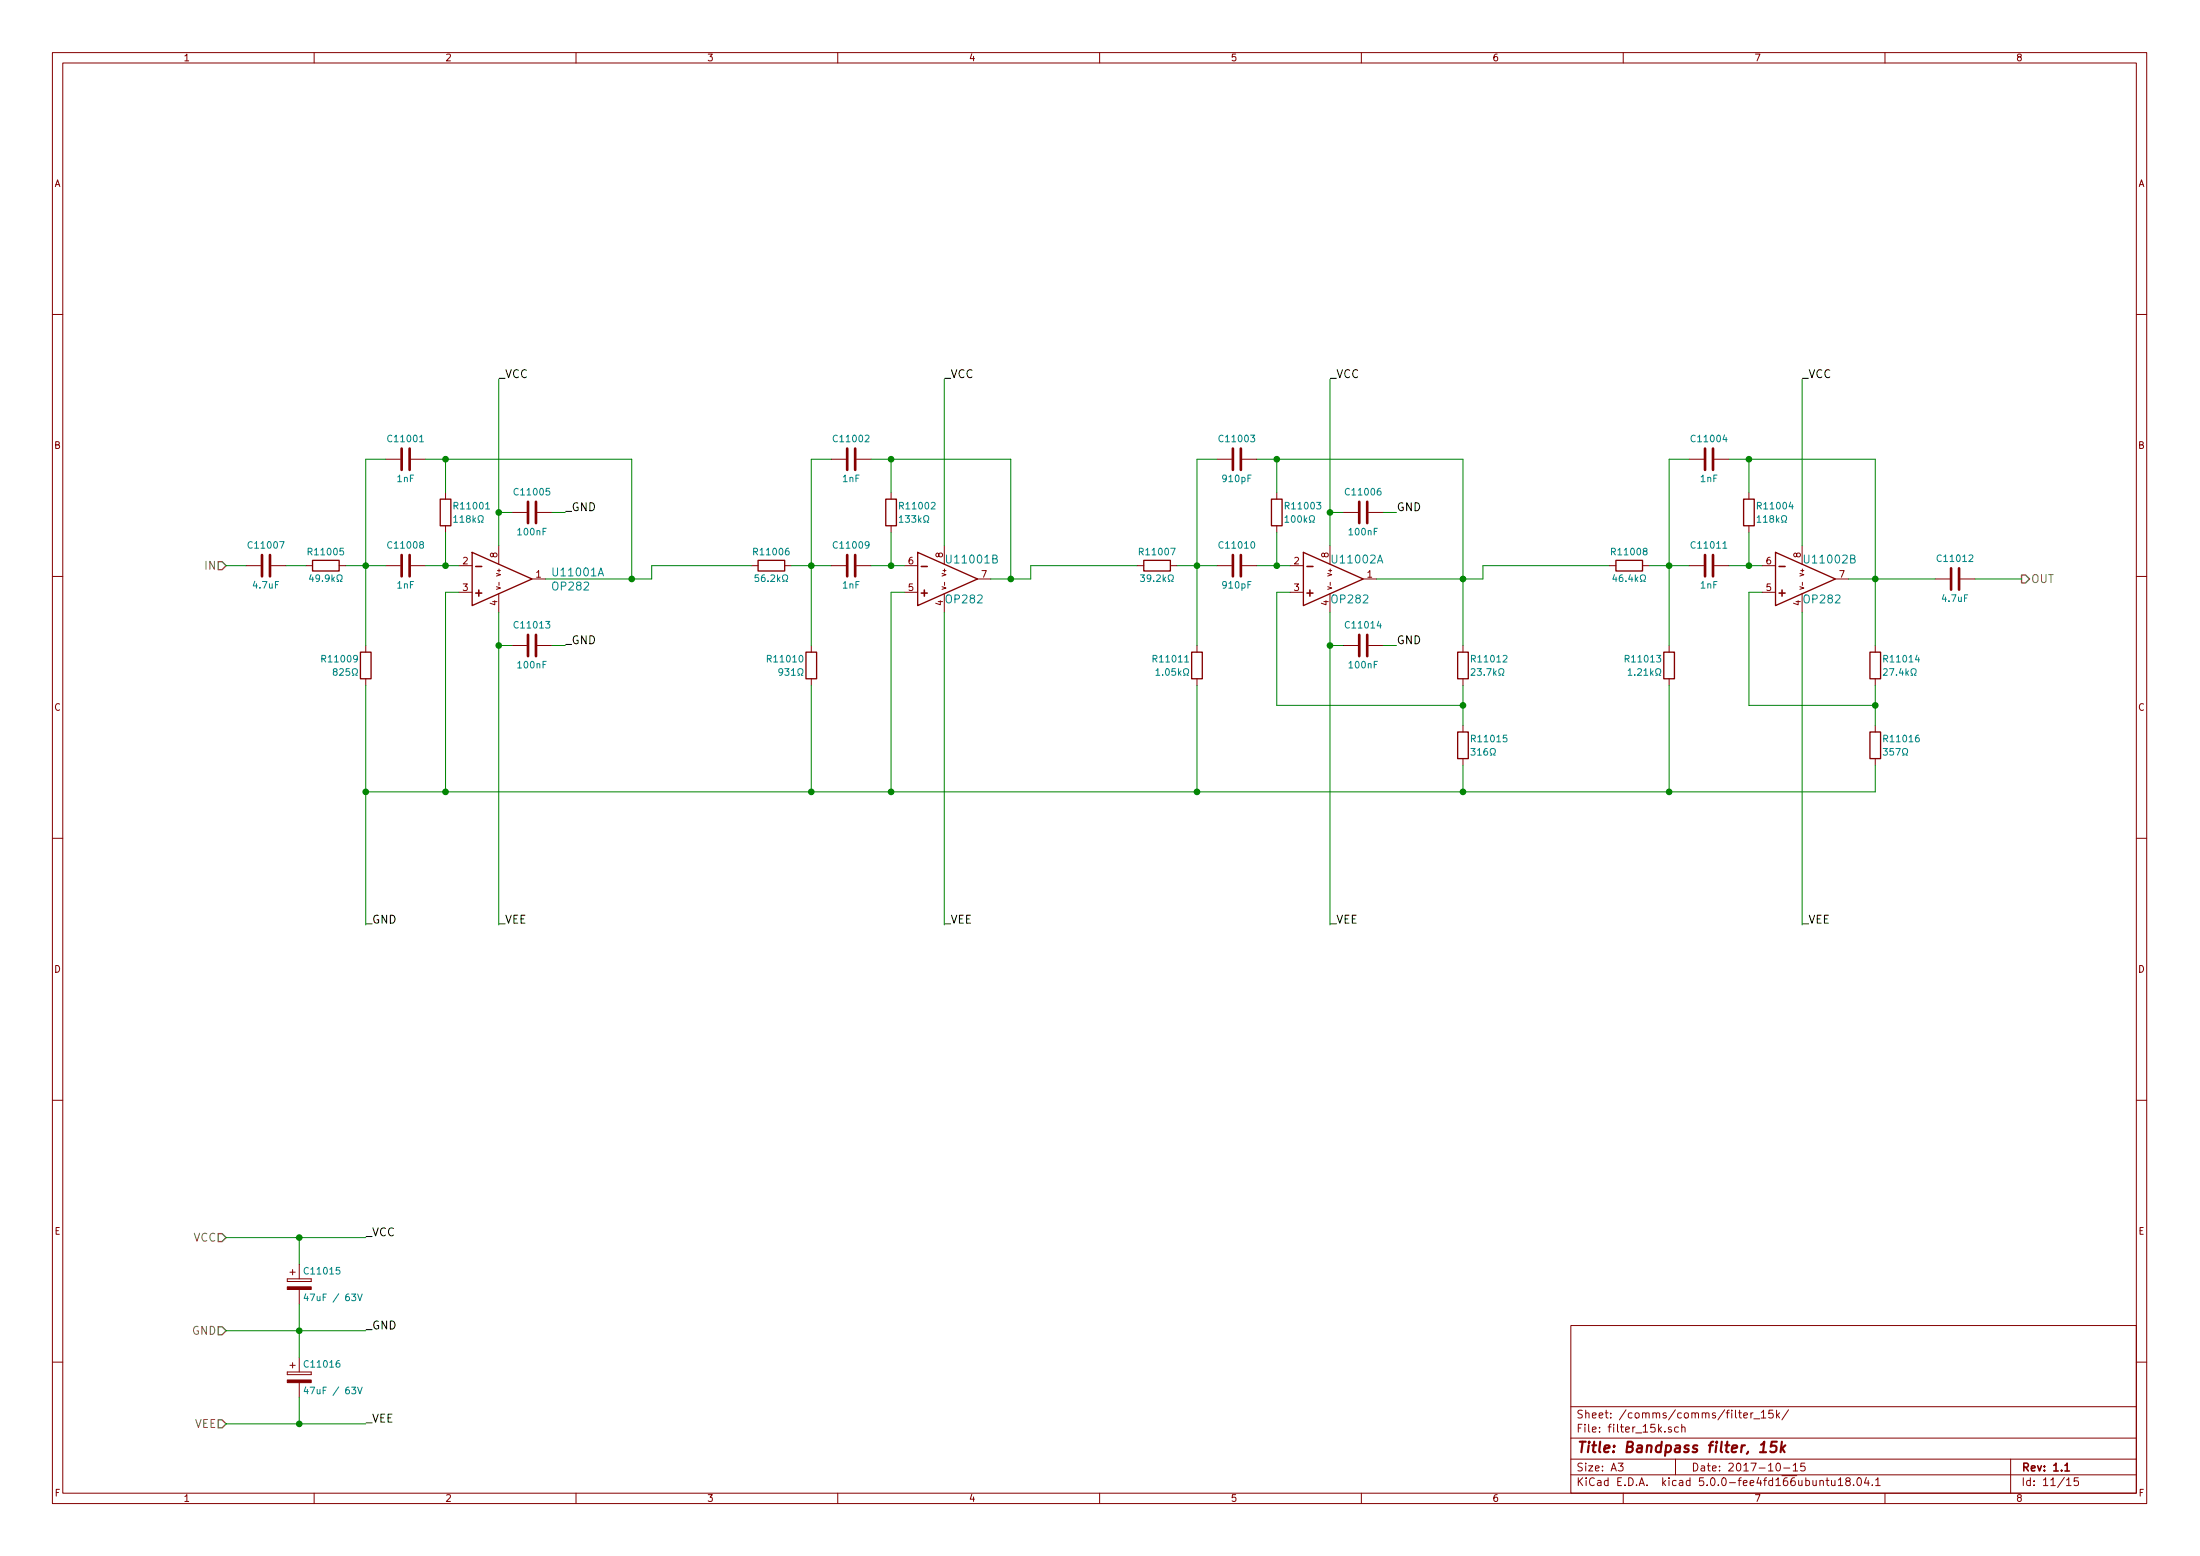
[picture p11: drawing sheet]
<svg xmlns="http://www.w3.org/2000/svg" width="420mm" height="297mm" viewBox="0 0 420 297" stroke-linecap="round" stroke-linejoin="round" font-family="sans-serif">
<g fill="none" stroke="#840000" stroke-width=".19">
<path d="M10 10h400v277h-400zM12 12h396v273.1h-396zM60 10v2M110 10v2M160 10v2M210 10v2M260 10v2M310 10v2M360 10v2M10 60h2M408 60h2M73.7 87.7h2.8"/>
<path d="M78.5 87.7h2.8M85.1 94v1.3M97.8 97.8h2.8M102.6 97.8h2.8M158.7 87.7h2.8M163.6 87.7h2.8M170.2 94v1.3M232.4 87.7h2.8M237.2 87.7h2.8M243.8 94v1.3M256.5 97.8h2.8M261.4 97.8h2.8"/>
<path d="M322.6 87.7h2.8M327.4 87.7h2.8M334 94v1.3M10 110h2M47 108h2.8M51.8 108h2.8M58.4 108h1.3M64.8 108h1.2M73.7 108h2.8M78.5 108h2.8M85.1 100.4v1.2M87.6 108h2.6"/>
<path d="M87.6 113.1h2.6M95.2 104.2v3.5M95.2 113.3v3.6M101.6 110.5h2.5M143.5 108h1.3M149.9 108h1.2M158.7 108h2.8M163.6 108h2.8M170.2 100.4v1.2M172.7 108h2.6M172.7 113.1h2.6M180.3 104.2v3.5"/>
<path d="M180.3 113.3v3.6M186.7 110.5h2.5M217.2 108h1.2M223.5 108h1.3M232.4 108h2.8M237.2 108h2.8M243.8 100.4v1.2M246.4 108h2.5M246.4 113.1h2.5M254 104.2v3.5M254 113.3v3.6M260.3 110.5h2.6"/>
<path d="M307.3 108h1.3M313.7 108h1.3M322.6 108h2.8M327.4 108h2.8M334 100.4v1.2M336.5 108h2.6M336.5 113.1h2.6M344.2 104.2v3.5M344.2 113.3v3.6M350.5 110.5h2.6M369.6 110.5h2.8M374.4 110.5h2.8"/>
<path d="M408 110h2M69.8 123.2v1.3M69.8 129.6v1.2M97.8 123.2h2.8M102.6 123.2h2.8M154.9 123.2v1.3M154.9 129.6v1.2M228.6 123.2v1.3M228.6 129.6v1.2M256.5 123.2h2.8M261.4 123.2h2.8M279.4 123.2v1.3"/>
<path d="M279.4 129.6v1.2M279.4 138.5v1.2M318.8 123.2v1.3M318.8 129.6v1.2M358.1 123.2v1.3M358.1 129.6v1.2M358.1 138.5v1.2M279.4 144.8v1.3M358.1 144.8v1.3M10 160h2M408 160h2M10 210h2"/>
<path d="M408 210h2M54.9 244.1v.5zM54.9 244.6h4.5zM54.9 244.1h4.5zM55.4 242.9h1M55.9 242.4v1M57.1 241.3v2.8M57.1 246.2v2.8M57.1 259.1v2.8M59.4 244.1v.5zM300 253h108v32.1h-108zM10 260h2"/>
<path d="M54.9 261.9v.5zM54.9 262.4h4.5zM54.9 261.9h4.5zM55.4 260.6h1M55.9 260.1v1M57.1 263.9v2.8M59.4 261.9v.5zM300 278.5h108M300 274.5h108M300 268.5h108M309 279.3h1l-.5 .6 .4 .1v.7l-.2 .1-.7-.1M319.2 272.5l-.4-.1-.2 .2 .1 .2 .5 .2v.3h-.6"/>
<path d="M320 278.5v3M320.5 272.5l-.4-.1-.3 .3 .1 .6 .2 .1 .4-.1M321.2 272.5l.2-.1 .3 .1 .1 .9M321.2 271.9v1.5M333 270.2l.7-.1v-.3l-.5-.1-.2 .2 .1 .7h.6M334.4 269.7v1M334.8 269.7l-.4 .1v.2M334.9 270.9h1.2M336.4 269.6l.4-.4v1.5M336.4 270.7h.8M338.6 269.2h-.7l-.1 .7 .2-.1h.5l.2 .3-.1 .5-.2 .1-.6-.1M339.3 269.2v1.5"/>
<path d="M339.3 279.5l.2-.2a.86 .86 0 0 1 .2 1.5 .79 .79 0 0 1-.4-1.3zM339.4 270.1l.5 .6M339.9 269.7l-.6 .6M341.6 269.1l-1.3 2M342.5 279.7l.4-.4v1.5M344.7 279.3h-.7l-.1 .7 .2-.1h.5l.2 .3-.1 .5-.3 .1-.5-.1M384 278.5v6.6M408 260h2M60 285.1v1.9M110 285.1v1.9M160 285.1v1.9M210 285.1v1.9"/>
<path d="M260 285.1v1.9M300 281.5h108M310 285.1v1.9M340.7 280.2h1.1M342.5 280.8h.8M347.6 282.7a.37 .37 0 0 1 .6 .1v.8M348.7 282.6h.6M348.9 282.1v1.3l.4 .2M349.8 282.6v.8a.39 .39 0 0 0 .6 .1M350.4 282.6v1M351.1 282.5l.4-.4v1.5M351.1 283.6h.8"/>
<path d="M352.8 282.7l-.3-.2 .1-.2 .2-.2 .4 .1 .2 .2-.1 .2-.5 .1-.3 .3 .1 .5 .2 .1h.3l.3-.3v-.3l-.3-.3M354 283.5v.1M354.8 282.3l.2-.2a.86 .86 0 0 1 .1 1.5 .79 .79 0 0 1-.3-1.3zM356.4 282l-.3 1.1h.9M356.8 282.6v1M357.6 283.5v.1M358.2 282.5l.4-.4v1.5M358.2 283.6h.9M360 285.1v1.9M394.7 282.5l.4-.4v1.5M394.7 283.6h.8M396.9 282.1h-.7l-.1 .7 .2-.1h.5l.2 .3-.1 .5-.2 .1-.6-.1"/>
</g>
<path d="M394.4 279.7l.4-.4v1.5M394.4 280.8h.8" fill="none" stroke="#840000" stroke-width=".3"/>
<path d="M336.1 277.2h1.2M336.3 275.8l.7-.6-.3 2M339.3 275.2h-.9l-.2 1 .3-.2 .6 .1 .2 .3-.2 .6-.3 .2h-.5l-.2-.2M340.3 275.2l-.2 2M340.3 276.5l.5 .7M341 275.9l-.9 .8" fill="none" stroke="#840000" stroke-width=".41"/>
<g fill="none" stroke="#840000" stroke-width=".51">
<path d="M76.7 85.6v4.1M78.2 85.6v4.1M100.8 95.8v4.1M102.4 95.8v4.1M161.8 85.6v4.1M163.3 85.6v4.1M235.5 85.6v4.1M237 85.6v4.1M259.6 95.8v4.1M261.1 95.8v4.1M325.6 85.6v4.1M327.2 85.6v4.1"/>
<path d="M50 106v4M51.6 106v4M76.7 106v4M78.2 106v4M161.8 106v4M163.3 106v4M235.5 106v4M237 106v4M325.6 106v4M327.2 106v4M372.6 108.5v4.1M374.1 108.5v4.1"/>
<path d="M100.8 121.2v4.1M102.4 121.2v4.1M259.6 121.2v4.1M261.1 121.2v4.1"/>
</g>
<g fill="none" stroke="#840000" stroke-width=".25">
<path d="M84.1 95.3h2v5.1h-2zM169.2 95.3h2v5.1h-2zM242.8 95.3h2.1v5.1h-2.1zM333 95.3h2v5.1h-2zM59.7 107h5.1v2h-5.1zM90.2 105.4l11.4 5.1-11.4 5.1zM144.8 107h5.1v2h-5.1zM175.3 105.4l11.4 5.1-11.4 5.1zM218.4 107h5.1v2h-5.1zM248.9 105.4l11.4 5.1-11.4 5.1zM308.6 107h5.1v2h-5.1zM339.1 105.4l11.4 5.1-11.4 5.1z"/>
<path d="M68.8 124.5h2.1v5.1h-2.1zM153.9 124.5h2.1v5.1h-2.1zM227.6 124.5h2v5.1h-2zM278.4 124.5h2v5.1h-2zM278.4 139.7h2v5.1h-2zM317.8 124.5h2v5.1h-2zM357.1 124.5h2.1v5.1h-2.1zM357.1 139.7h2.1v5.1h-2.1z"/>
</g>
<g fill="none" stroke="#008484" stroke-width=".19">
<path d="M80.1 84.3h.8M86.7 98.8l.3-.4v1.3M86.7 99.7h.7M91.3 99.7h.3v-.2a.55 .55 0 0 1-.2-.9 .55 .55 0 0 1 .8 0l.1 .2a.53 .53 0 0 1-.3 .7v.2h.3M92.8 97.2h.7M171.8 98.8l.3-.4v1.3M171.8 99.7h.7M176.4 99.7h.3v-.2a.55 .55 0 0 1-.2-.9 .55 .55 0 0 1 .8 0l.1 .2a.53 .53 0 0 1-.3 .7v.2h.3M245.4 98.8l.4-.4v1.3M245.4 99.7h.7M250.1 99.7h.3v-.2a.55 .55 0 0 1-.3-.9 .55 .55 0 0 1 .9 0v.2a.53 .53 0 0 1-.3 .7v.2h.3M335.6 98.8l.3-.4v1.3"/>
<path d="M335.6 99.7h.7M340.2 99.7h.3v-.2a.55 .55 0 0 1-.2-.9 .55 .55 0 0 1 .8 0l.1 .2a.53 .53 0 0 1-.3 .7v.2h.3M59.4 109.7l-.3 .9h.8M64.4 111h.3v-.2a.54 .54 0 0 1-.3-.8 .54 .54 0 0 1 .8-.2l.1 .3a.53 .53 0 0 1-.3 .7v.2h.3M144.9 109.7h-.7v.6l.2-.1 .4 .1 .1 .6-.2 .1-.5-.1M149.5 111h.3v-.2a.54 .54 0 0 1-.3-.8 .54 .54 0 0 1 .7-.2l.2 .3a.53 .53 0 0 1-.3 .7v.2h.3M217.8 109.7h.8l-.4 .5 .3 .1v.7h-.5l-.2-.1M223.1 111h.3v-.2a.54 .54 0 0 1-.3-.8 .54 .54 0 0 1 .8-.2l.2 .3a.53 .53 0 0 1-.3 .7v.2h.3M308.3 109.7l-.3 .9h.8M313.3 111h.3v-.2a.54 .54 0 0 1-.3-.8 .54 .54 0 0 1 .8-.2l.1 .3a.53 .53 0 0 1-.3 .7v.2h.3M329.1 104.7h.7M63.9 128.2l-.2-.1v-.3l.4-.2 .3 .3-.1 .2-.5 .2-.1 .1v.4l.2 .1h.4l.1-.2v-.3l-.3-.2"/>
<path d="M67.3 128.9h.3v-.2a.54 .54 0 0 1-.3-.8 .54 .54 0 0 1 .8-.2l.1 .3a.53 .53 0 0 1-.3 .7v.2h.3M149.5 128.2l-.3 .2h-.3l-.2-.2 .2-.5 .3-.1 .2 .2a.84 .84 0 0 1-.3 1.1h-.2M152.4 128.9h.3v-.2a.54 .54 0 0 1-.3-.8 .54 .54 0 0 1 .8-.2l.1 .3a.53 .53 0 0 1-.3 .7v.2h.3M220.8 128l.3-.4v1.3M220.8 128.9h.7M226 128.9h.3v-.2a.54 .54 0 0 1-.2-.8 .54 .54 0 0 1 .7-.2l.2 .3a.53 .53 0 0 1-.3 .7v.2h.3M226.3 126.4h.7M281 127.8l.5-.2 .2 .4-.8 .9h.8M286.2 128.9h.3v-.2a.54 .54 0 0 1-.2-.8 .54 .54 0 0 1 .7-.2l.2 .3a.53 .53 0 0 1-.3 .7v.2h.3M310.9 128l.4-.4v1.3M310.9 128.9h.8M316.2 128.9h.3v-.2a.54 .54 0 0 1-.3-.8 .54 .54 0 0 1 .8-.2l.2 .3a.53 .53 0 0 1-.3 .7v.2h.3"/>
<path d="M359.7 127.8l.5-.2 .2 .4-.7 .9h.7M365 128.9h.3v-.2a.54 .54 0 0 1-.3-.8 .54 .54 0 0 1 .8-.2l.1 .3a.53 .53 0 0 1-.3 .7v.2h.3M280.9 142.9h.8l-.4 .5 .3 .1 .1 .4-.2 .3-.6-.2M284.6 144.2h.3v-.3a.54 .54 0 0 1-.3-.7 .54 .54 0 0 1 .8-.2l.2 .2a.53 .53 0 0 1-.3 .7v.3h.3M359.7 142.9h.8l-.5 .5 .4 .1 .1 .4-.3 .3-.5-.2M363.3 144.2h.4v-.3a.54 .54 0 0 1-.3-.7 .54 .54 0 0 1 .7-.2l.2 .2a.53 .53 0 0 1-.3 .7v.3h.3M58.4 247l-.3 .9h.8M68.3 247l.4 1.3 .5-1.3M58.4 264.8l-.3 .8h.8M68.3 264.8l.4 1.3 .5-1.3"/>
</g>
<path d="M41.7 107.2h.7l.8 .8-.8 .7h-.7zM386.1 109.8h.7l.8 .7-.8 .8h-.7zM41.7 235.5h.7l.8 .8-.8 .7h-.7zM41.7 253.3h.7l.8 .7-.8 .8h-.7zM41.7 271.1h.7l.8 .7-.8 .8h-.7z" fill="none" stroke="#848400" stroke-width=".25"/>
<g fill="#840000" stroke="#840000" stroke-width=".19">
<path d="M54.9 245.7h4.5v.5h-4.5z"/>
<path d="M54.9 263.4h4.5v.5h-4.5z"/>
</g>
<g fill="none" stroke="#008400" stroke-width=".19">
<path d="M95.2 72.4v31.8M180.3 72.4v31.8M254 72.4v31.8M344.2 72.4v31.8M73.7 87.7h-3.9v35.5M81.3 87.7h39.3v22.8M85.1 87.7v6.3M95.2 97.8h2.6M105.4 97.8h2.5M158.7 87.7h-3.8v35.5M166.4 87.7h26.6v22.8M170.2 87.7v6.3"/>
<path d="M232.4 87.7h-3.8v35.5M240 87.7h39.4v35.5M243.8 87.7v6.3M254 97.8h2.5M264.2 97.8h2.5M322.6 87.7h-3.8v35.5M330.2 87.7h27.9v35.5M334 87.7v6.3M43.2 108h3.8M54.6 108h3.8M66 108h7.7M81.3 108h6.3"/>
<path d="M85.1 101.6v6.4M87.6 113.1h-2.5v38.1M95.2 116.9v59.7M143.5 108h-19v2.5h-20.4M151.1 108h7.6M166.4 108h6.3M170.2 101.6v6.4M172.7 113.1h-2.5v38.1M180.3 116.9v59.7M217.2 108h-20.4v2.5h-7.6M224.8 108h7.6M240 108h6.4"/>
<path d="M243.8 101.6v6.4M246.4 113.1h-2.6v21.6h35.6M254 116.9v59.7M307.3 108h-24.1v2.5h-20.3M315 108h7.6M330.2 108h6.3M334 101.6v6.4M336.5 113.1h-2.5v21.6h24.1M344.2 116.9v59.7M353.1 110.5h16.5M377.2 110.5h8.9M69.8 130.8v45.8"/>
<path d="M95.2 123.2h2.6M105.4 123.2h2.5M154.9 130.8v20.4M228.6 130.8v20.4M254 123.2h2.5M264.2 123.2h2.5M279.4 130.8v7.7M318.8 130.8v20.4M358.1 130.8v7.7M279.4 146.1v5.1M358.1 146.1v5.1h-288.3M43.2 236.3h26.6"/>
<path d="M57.1 236.3v5M43.2 254h26.6M57.1 249v10.1M43.2 271.8h26.6M57.1 266.7v5.1"/>
</g>
<g fill="#008400" stroke="#008400" stroke-width=".25">
<circle cx="85.1" cy="108" r=".51"/>
<circle cx="69.9" cy="108" r=".51"/>
<circle cx="85.1" cy="87.7" r=".51"/>
<circle cx="95.3" cy="97.8" r=".51"/>
<circle cx="95.3" cy="123.2" r=".51"/>
<circle cx="69.9" cy="151.2" r=".51"/>
<circle cx="170.2" cy="108" r=".51"/>
<circle cx="154.9" cy="108" r=".51"/>
<circle cx="170.2" cy="87.7" r=".51"/>
<circle cx="154.9" cy="151.2" r=".51"/>
<circle cx="243.8" cy="108" r=".51"/>
<circle cx="228.6" cy="108" r=".51"/>
<circle cx="243.8" cy="87.7" r=".51"/>
<circle cx="254" cy="97.8" r=".51"/>
<circle cx="254" cy="123.2" r=".51"/>
<circle cx="334" cy="108" r=".51"/>
<circle cx="318.8" cy="108" r=".51"/>
<circle cx="334" cy="87.7" r=".51"/>
<circle cx="279.4" cy="110.5" r=".51"/>
<circle cx="120.7" cy="110.5" r=".51"/>
<circle cx="193" cy="110.5" r=".51"/>
<circle cx="358.1" cy="110.5" r=".51"/>
<circle cx="85.1" cy="151.2" r=".51"/>
<circle cx="170.2" cy="151.2" r=".51"/>
<circle cx="228.6" cy="151.2" r=".51"/>
<circle cx="279.4" cy="151.2" r=".51"/>
<circle cx="358.1" cy="134.7" r=".51"/>
<circle cx="279.4" cy="134.7" r=".51"/>
<circle cx="318.8" cy="151.2" r=".51"/>
<circle cx="57.2" cy="254" r=".51"/>
<circle cx="57.2" cy="236.3" r=".51"/>
<circle cx="57.2" cy="271.8" r=".51"/>
</g>
<text font-size="2.8" fill="#840000" x="301" y="277.3">Title: Bandpass filter, 15k</text>
<g font-size="2.1">
<text x="95.2" y="72.2">_VCC</text>
<text x="180.3" y="72.2">_VCC</text>
<text x="254" y="72.2">_VCC</text>
<text x="344.2" y="72.2">_VCC</text>
<text x="107.9" y="97.6">_GND</text>
<text x="266.7" y="97.6">GND</text>
<text x="107.9" y="123">_GND</text>
<text x="266.7" y="123">GND</text>
<text x="69.8" y="176.3">_GND</text>
<text x="95.2" y="176.3">_VEE</text>
<text x="180.3" y="176.3">_VEE</text>
<text x="254" y="176.3">_VEE</text>
<text x="344.2" y="176.3">_VEE</text>
<text x="69.8" y="236">_VCC</text>
<text x="69.8" y="253.8">_GND</text>
<text x="69.8" y="271.6">_VEE</text>
</g>
<g font-size="2.1" fill="#008484">
<text x="181.1" y="107.6">U11001B</text>
<text x="254.7" y="107.6">U11002A</text>
<text x="345" y="107.6">U11002B</text>
<text x="105.7" y="112.7">OP282</text>
<text x="105.9" y="110">U11001A</text>
<text x="180.8" y="115.2">OP282</text>
<text x="254.5" y="115.2">OP282</text>
<text x="344.7" y="115.2">OP282</text>
</g>
<g font-size="2.1" fill="#848400">
<text x="39.3" y="108.7">IN</text>
<text x="387.9" y="111.3">OUT</text>
<text x="36.9" y="237">VCC</text>
<text x="36.7" y="254.8">GND</text>
<text x="37.2" y="272.6">VEE</text>
</g>
<g font-size="2.1" fill="#840000">
<text x="90.8" y="113.9">+</text>
<text x="91.1" y="108.8">-</text>
<text x="175.9" y="113.9">+</text>
<text x="176.2" y="108.8">-</text>
<text x="249.6" y="113.9">+</text>
<text x="249.8" y="108.8">-</text>
<text x="339.8" y="113.9">+</text>
<text x="340" y="108.8">-</text>
<text x="301" y="273.5">File: filter_15k.sch</text>
<text x="301" y="270.8">Sheet: /comms/comms/filter_15k/</text>
<text x="301" y="280.9">Size: A3</text>
<text x="323" y="280.9">Date: 2017-10-15</text>
<text x="386" y="280.9">Rev: 1.1</text>
<text x="301" y="283.7">KiCad E.D.A. kicad 5.0.0-fee4fd166ubuntu18.04.1</text>
<text x="386" y="283.7">Id: 11/15</text>
</g>
<g font-size="1.8" fill="#840000">
<text x="35" y="11.7">1</text>
<text x="85" y="11.7">2</text>
<text x="135" y="11.7">3</text>
<text x="185" y="11.7">4</text>
<text x="235" y="11.7">5</text>
<text x="285" y="11.7">6</text>
<text x="335" y="11.7">7</text>
<text x="385" y="11.7">8</text>
<text x="10.4" y="35.7">A</text>
<text x="408.4" y="35.7">A</text>
<text x="10.4" y="85.7">B</text>
<text x="408.4" y="85.7">B</text>
<text x="88.4" y="107.7">2</text>
<text x="95" y="106.4" transform="rotate(-90 95 106.4)">8</text>
<text x="173.5" y="107.7">6</text>
<text x="180.1" y="106.4" transform="rotate(-90 180.1 106.4)">8</text>
<text x="247.2" y="107.7">2</text>
<text x="253.7" y="106.4" transform="rotate(-90 253.7 106.4)">8</text>
<text x="337.3" y="107.7">6</text>
<text x="343.9" y="106.4" transform="rotate(-90 343.9 106.4)">8</text>
<text x="88.4" y="112.8">3</text>
<text x="102.4" y="110.3">1</text>
<text x="173.5" y="112.8">5</text>
<text x="187.5" y="110.3">7</text>
<text x="247.2" y="112.8">3</text>
<text x="261.1" y="110.3">1</text>
<text x="337.3" y="112.8">5</text>
<text x="351.3" y="110.3">7</text>
<text x="95" y="115.6" transform="rotate(-90 95 115.6)">4</text>
<text x="180.1" y="115.6" transform="rotate(-90 180.1 115.6)">4</text>
<text x="253.7" y="115.6" transform="rotate(-90 253.7 115.6)">4</text>
<text x="343.9" y="115.6" transform="rotate(-90 343.9 115.6)">4</text>
<text x="10.4" y="135.7">C</text>
<text x="408.4" y="135.7">C</text>
<text x="10.4" y="185.7">D</text>
<text x="408.4" y="185.7">D</text>
<text x="10.4" y="235.7">E</text>
<text x="408.4" y="235.7">E</text>
<text x="10.5" y="285.7">F</text>
<text x="35" y="286.7">1</text>
<text x="85" y="286.7">2</text>
<text x="135" y="286.7">3</text>
<text x="185" y="286.7">4</text>
<text x="235" y="286.7">5</text>
<text x="285" y="286.7">6</text>
<text x="335" y="286.7">7</text>
<text x="385" y="286.7">8</text>
<text x="408.5" y="285.7">F</text>
</g>
<g font-size="1.8" fill="#008484">
<text x="74.4" y="84.4">C11001</text>
<text x="159.5" y="84.4">C11002</text>
<text x="233.1" y="84.4">C11003</text>
<text x="323.3" y="84.4">C11004</text>
<text x="75.9" y="92">1nF</text>
<text x="98.5" y="94.6">C11005</text>
<text x="161" y="92">1nF</text>
<text x="233.7" y="92">910pF</text>
<text x="257.3" y="94.6">C11006</text>
<text x="324.8" y="92">1nF</text>
<text x="87" y="97.2">R11001</text>
<text x="87.5" y="99.8">118k</text>
<text x="172.1" y="97.2">R11002</text>
<text x="172.6" y="99.8">133k</text>
<text x="245.7" y="97.2">R11003</text>
<text x="246.3" y="99.8">100k</text>
<text x="335.9" y="97.2">R11004</text>
<text x="336.4" y="99.8">118k</text>
<text x="47.7" y="104.7">C11007</text>
<text x="59.1" y="106">R11005</text>
<text x="74.4" y="104.7">C11008</text>
<text x="99" y="102.2">100nF</text>
<text x="144.2" y="106">R11006</text>
<text x="159.5" y="104.7">C11009</text>
<text x="217.9" y="106">R11007</text>
<text x="233.1" y="104.7">C11010</text>
<text x="257.8" y="102.2">100nF</text>
<text x="308.1" y="106">R11008</text>
<text x="323.3" y="104.7">C11011</text>
<text x="370.3" y="107.3">C11012</text>
<text x="48.5" y="112.4">4.7uF</text>
<text x="60" y="111.1">49.9k</text>
<text x="75.9" y="112.4">1nF</text>
<text x="145.1" y="111.1">56.2k</text>
<text x="161" y="112.4">1nF</text>
<text x="218.8" y="111.1">39.2k</text>
<text x="233.7" y="112.4">910pF</text>
<text x="308.9" y="111.1">46.4k</text>
<text x="324.8" y="112.4">1nF</text>
<text x="98.5" y="120">C11013</text>
<text x="257.3" y="120">C11014</text>
<text x="371" y="114.9">4.7uF</text>
<text x="61.7" y="126.5">R11009</text>
<text x="64.5" y="129">825</text>
<text x="99" y="127.6">100nF</text>
<text x="146.8" y="126.5">R11010</text>
<text x="149.6" y="129">931</text>
<text x="220.5" y="126.5">R11011</text>
<text x="221.7" y="129">1.05k</text>
<text x="257.8" y="127.6">100nF</text>
<text x="281.3" y="126.5">R11012</text>
<text x="281.9" y="129">23.7k</text>
<text x="310.7" y="126.5">R11013</text>
<text x="311.9" y="129">1.21k</text>
<text x="360" y="126.5">R11014</text>
<text x="360.6" y="129">27.4k</text>
<text x="281.3" y="141.7">R11015</text>
<text x="360" y="141.7">R11016</text>
<text x="281.8" y="144.2">316</text>
<text x="360.6" y="144.2">357</text>
<text x="58.4" y="243.3">C11015</text>
<text x="59.2" y="248.4">47uF / 63V</text>
<text x="58.4" y="261.1">C11016</text>
<text x="59.2" y="266.2">47uF / 63V</text>
</g>
<g font-size="1.1" fill="#840000">
<text x="95.6" y="112.3" transform="rotate(-90 95.6 112.3)">V-</text>
<text x="95.6" y="109.9" transform="rotate(-90 95.6 109.9)">V+</text>
<text x="180.7" y="112.3" transform="rotate(-90 180.7 112.3)">V-</text>
<text x="180.7" y="109.9" transform="rotate(-90 180.7 109.9)">V+</text>
<text x="254.4" y="112.3" transform="rotate(-90 254.4 112.3)">V-</text>
<text x="254.4" y="109.9" transform="rotate(-90 254.4 109.9)">V+</text>
<text x="344.6" y="112.3" transform="rotate(-90 344.6 112.3)">V-</text>
<text x="344.6" y="109.9" transform="rotate(-90 344.6 109.9)">V+</text>
</g>
</svg>
